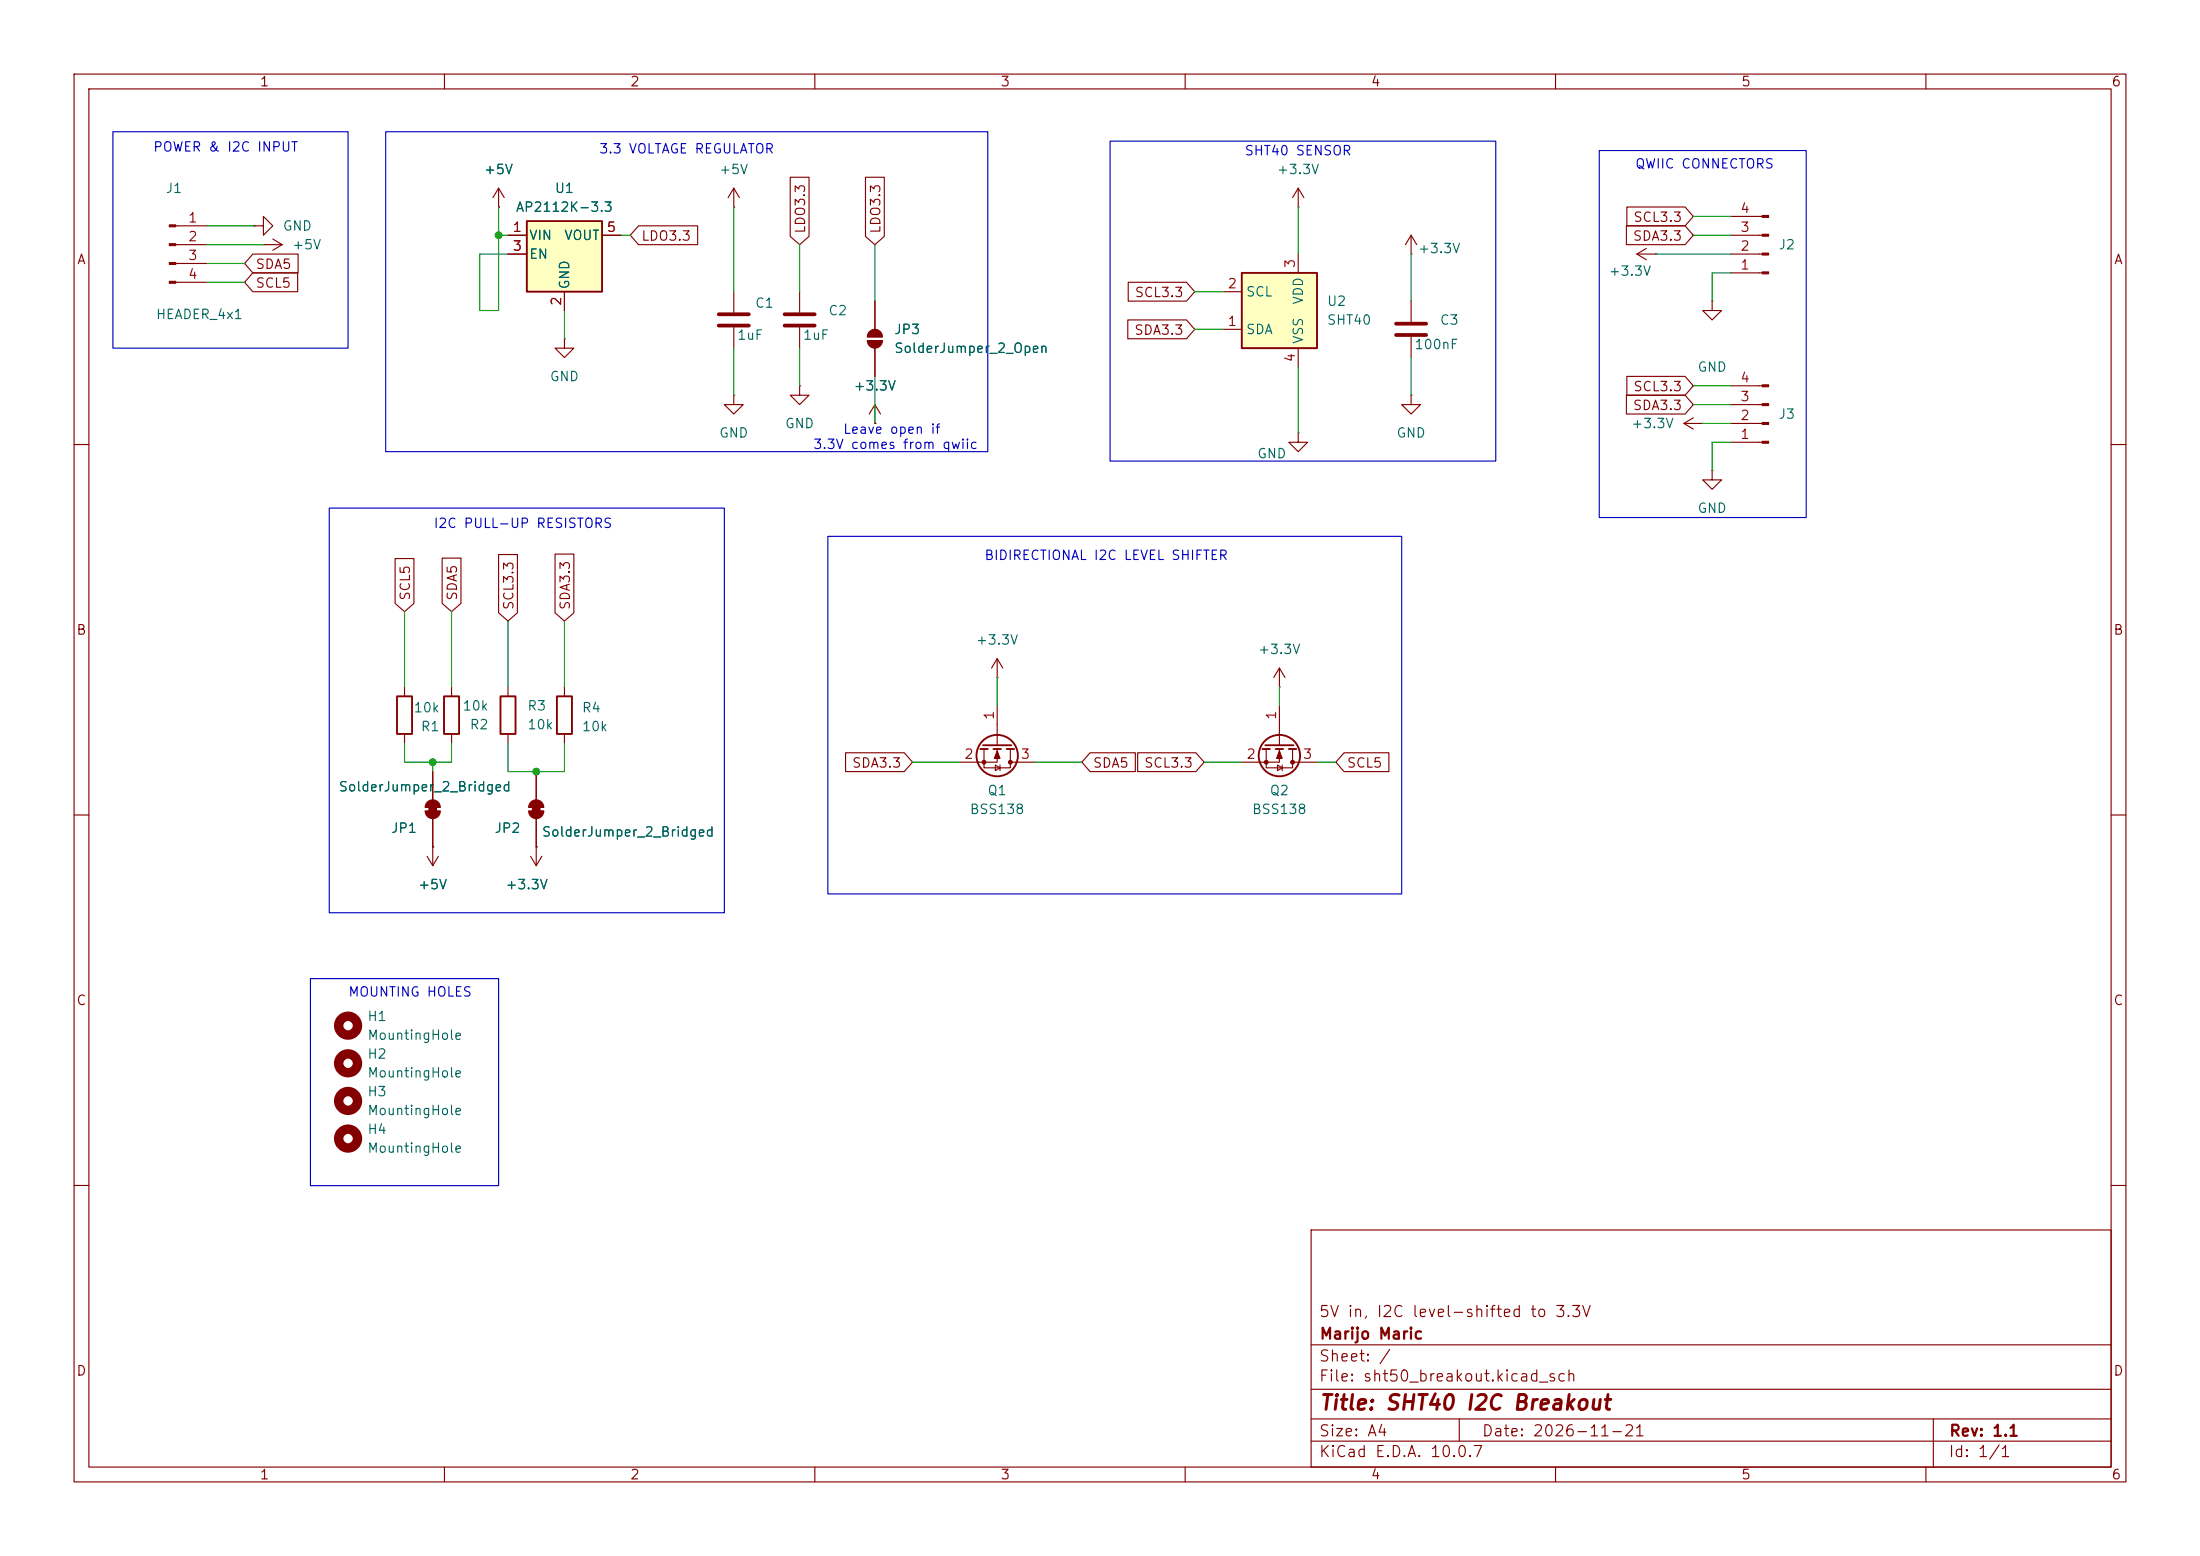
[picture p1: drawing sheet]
<svg xmlns="http://www.w3.org/2000/svg" width="297mm" height="210mm" viewBox="0 0 297 210" stroke-linecap="round" stroke-linejoin="round" font-family="sans-serif">
<g fill="none" stroke="#840000" stroke-width=".15">
<path d="M10 10h277v190h-277zM12 12h273v186h-273zM60 10v2M110 10v2M160 10v2M210 10v2M260 10v2M23.7 33h4.2M23.7 30.5h4.2M23.7 35.6h4.2M23.7 38.1h4.2M34.3 30.5h1.3v-1.3l1.2 1.3-1.2 1.3v-1.3"/>
<path d="M34.3 30.5h.1M35.6 33h.1M35.6 33h2.5M36.8 32.3l1.3 .7M38.1 33l-1.3 .8M67.3 27.9h.1M67.3 25.4l-.8 1.3M67.3 25.4l.8 1.3M67.3 25.4v2.5M99.1 27.9h.1M99.1 25.4l-.8 1.3M99.1 25.4l.7 1.3"/>
<path d="M99.1 25.4v2.5M175.3 27.9h.1M175.3 25.4l-.8 1.3M175.3 25.4l.7 1.3M175.3 25.4v2.5M190.5 34.3h.1M190.5 31.8l-.8 1.2M190.5 31.8l.8 1.2M190.5 31.8v2.5M76.2 45.7v1.3h1.3l-1.3 1.3-1.3-1.3h1.3M76.2 45.7h.1M99.1 53.3v1.3h1.2l-1.2 1.3-1.3-1.3h1.3"/>
<path d="M99.1 53.3h.1M107.9 52.1v1.2h1.3l-1.3 1.3-1.2-1.3h1.2M107.9 52.1h.1M117.1 46h2M117.1 45.5h2M118.1 57.2h.1M118.1 54.6l-.8 1.3M118.1 54.6l.8 1.3M118.1 40.6v3.9M118.1 47v3.8M118.1 54.6v2.6M231.1 40.6v1.3h1.3l-1.3 1.3-1.2-1.3h1.2"/>
<path d="M231.1 40.6h.1M233.7 59.7h4.2M233.7 57.2h4.2M233.7 54.6h4.2M233.7 52.1h4.2M10 60h2M285 60h2M134.6 91.4h.1M134.6 88.9l-.7 1.3M134.6 88.9l.8 1.3M134.6 88.9v2.5M10 110h2"/>
<path d="M285 110h2M10 160h2M177 166h108v32h-108zM285 160h2M60 198v2M110 198v2M160 198v2M177 194.5h108M177 191.5h108M177 187.5h108M177 181.5h108M197 191.5v3"/>
<path d="M210 198v2M260 198v2M261 191.5v6.5"/>
</g>
<g fill="#840000" stroke="#840000" stroke-width=".15">
<path d="M22.9 30.4h.8v.2h-.8z"/>
<path d="M22.9 32.9h.8v.2h-.8z"/>
<path d="M22.9 35.4h.8v.3h-.8z"/>
<path d="M22.9 38h.8v.2h-.8z"/>
<path d="M237.9 59.6h.9v.2h-.9z"/>
<path d="M237.9 57h.9v.3h-.9z"/>
<path d="M237.9 54.5h.9v.2h-.9z"/>
<path d="M237.9 51.9h.9v.3h-.9z"/>
<path d="M117.1 46h2a1.02 1.02 0 0 1-1 1 1.02 1.02 0 0 1-1-1z"/>
<path d="M117.4 44.8a1.02 1.02 0 0 1 1.1-.3 1.02 1.02 0 0 1 .6 1h-2l.1-.5z"/>
</g>
<path d="M71.1 29.8h10.2v9.6h-10.2z" fill="#ffffc2"/>
<g fill="none" stroke="#840000" stroke-width=".25">
<path d="M71.1 29.8h10.2v9.6h-10.2zM132.3 101.1h1M132.7 100.6h3.8M134.1 101.1h1M135.9 101.1h1"/>
<circle cx="134.6" cy="102" r="2.79"/>
</g>
<g fill="none" stroke="#840000" stroke-width=".15">
<path d="M68.6 31.8h2.5M68.6 34.3h2.5M76.2 39.4v2.5M81.3 31.8h2.5M190.5 53.3v1.3h1.3l-1.3 1.3-1.3-1.3h1.3M190.5 53.3h.1M190.5 40.6v2.8M190.5 45.5v2.8M134.6 95.3v5.3M172.7 92.7h.1M172.7 90.2l-.7 1.2M172.7 90.2l.8 1.2"/>
<path d="M172.7 90.2v2.5M132.8 101.1v2.5h3.6v-2.5M134.4 103.3l.6 .3-.6 .4zM134.6 101.1v1.8h-5.1M135 103.3v.7M136.4 102.9h3.3"/>
</g>
<g fill="#840000" stroke="#840000" stroke-width=".15">
<path d="M134.6 101.3l.4 1.1h-.8z"/>
<circle cx="136.4" cy="102.9" r=".25"/>
<circle cx="132.8" cy="102.9" r=".25"/>
</g>
<path d="M188.5 43.7h4M188.5 45.2h4" fill="none" stroke="#840000" stroke-width=".51"/>
<path d="M167.6 36.8h10.2v10.2h-10.2z" fill="#ffffc2"/>
<g fill="none" stroke="#840000" stroke-width=".25">
<path d="M167.6 36.8h10.2v10.2h-10.2zM53.6 94h2v5.1h-2zM59.9 94h2.1v5.1h-2.1zM67.6 94h2v5.1h-2zM75.2 94h2v5.1h-2zM170.4 101.1h1M170.8 100.6h3.8M172.2 101.1h1M174 101.1h1"/>
<circle cx="172.7" cy="102" r="2.79"/>
</g>
<g fill="none" stroke="#840000" stroke-width=".15">
<path d="M34.1 36.8h6.1v2.6h-6.1l-1.1-1.3zM34.1 34.3h6.1v2.5h-6.1l-1.1-1.2zM67.3 27.9h.1M68.6 34.3h2.5M68.6 31.8h2.5M76.2 39.4v2.5M81.3 31.8h2.5M86.2 30.5h8v2.5h-8l-1.1-1.2zM99.1 39.4v2.8M106.7 23.9h2.5v8l-1.3 1.1-1.2-1.1zM107.9 39.4v2.8M116.8 23.9h2.6v8l-1.3 1.1-1.3-1.1z"/>
<path d="M152.3 38.1h7.9l1.1 1.3-1.1 1.2h-7.9zM165.1 39.4h2.5M175.3 34.3v2.5M219.6 30.5h7.9l1.1 1.3-1.1 1.2h-7.9zM219.6 27.9h7.9l1.1 1.3-1.1 1.3h-7.9zM221 34.3h2.5M221 34.3l1.2 .8M222.2 33.5l-1.2 .8M223.5 34.3h.1M233.7 36.8h4.2M233.7 34.3h4.2M233.7 31.8h4.2"/>
<path d="M233.7 29.2h4.2M99.1 44.2v2.8M107.9 44.2v2.8M118.1 57.2h.1M118.1 40.6v3.9M118.1 47v3.8M152.3 43.2h7.9l1.1 1.3-1.1 1.2h-7.9zM165.1 44.5h2.5M175.3 58.4v1.3h1.2l-1.2 1.3-1.3-1.3h1.3M175.3 58.4h.1M175.3 47v2.5M219.6 53.3h7.9l1.1 1.3-1.1 1.3h-7.9z"/>
<path d="M219.6 50.8h7.9l1.1 1.3-1.1 1.2h-7.9zM227.3 57.2l1.3 .7M227.3 57.2h2.6M228.6 56.4l-1.3 .8M229.9 57.2h.1M53.3 75.4h2.6v6l-1.3 1.2-1.3-1.2zM59.7 75.3h2.5v6.1l-1.2 1.2-1.3-1.2zM67.3 74.8h2.6v7.9l-1.3 1.1-1.3-1.1zM74.9 74.8h2.6v7.9l-1.3 1.1-1.3-1.1zM231.1 63.5v1.3h1.3l-1.3 1.2-1.2-1.2h1.2M231.1 63.5h.1M54.6 92.7v1.3"/>
<path d="M54.6 99.1v1.2M61 92.7v1.3M61 99.1v1.2M68.6 92.7v1.3M68.6 99.1v1.2M76.2 92.7v1.3M76.2 99.1v1.2M172.7 95.3v5.3M57.4 109h2M57.4 109.5h2M57.7 115.6l.7 1.2M58.4 114.3h.1"/>
<path d="M58.4 104.1v3.9M58.4 110.5v6.3M59.2 115.6l-.8 1.2M71.4 109h2M71.4 109.5h2M71.6 115.6l.8 1.2M72.4 114.3h.1M72.4 104.1v3.9M72.4 110.5v6.3M73.2 115.6l-.8 1.2M114.2 101.6h7.9l1.1 1.3-1.1 1.2h-7.9zM147.2 101.6h6.1v2.5h-6.1l-1.2-1.2z"/>
<path d="M153.6 101.6h7.8l1.2 1.3-1.2 1.2h-7.8zM170.9 101.1v2.5h3.6v-2.5M172.5 103.3l.6 .3-.6 .4zM172.7 101.1v1.8h-5.1M173.1 103.3v.7M174.5 102.9h3.3M181.5 101.6h6v2.5h-6l-1.2-1.2z"/>
</g>
<path d="M97 42.4h4.1M97 43.9h4.1M105.9 42.4h4.1M105.9 43.9h4.1" fill="none" stroke="#840000" stroke-width=".51"/>
<g fill="#840000" stroke="#840000" stroke-width=".15">
<path d="M172.7 101.3l.4 1.1h-.8z"/>
<path d="M237.9 36.7h.9v.3h-.9z"/>
<path d="M237.9 34.2h.9v.2h-.9z"/>
<path d="M237.9 31.6h.9v.3h-.9z"/>
<path d="M237.9 29.1h.9v.2h-.9z"/>
<path d="M57.9 108.7h1v1h-1z"/>
<path d="M57.7 108.3a1.02 1.02 0 0 1 1.1-.3 1.02 1.02 0 0 1 .6 1h-2l.1-.5z"/>
<path d="M57.4 109.5h2a1.02 1.02 0 0 1-1 1 1.02 1.02 0 0 1-1-1z"/>
<path d="M71.9 108.7h1v1h-1z"/>
<path d="M71.7 108.3a1.02 1.02 0 0 1 1.1-.3 1.02 1.02 0 0 1 .6 1h-2l.1-.5z"/>
<path d="M71.4 109.5h2a1.02 1.02 0 0 1-1 1 1.02 1.02 0 0 1-1-1z"/>
<circle cx="174.5" cy="102.9" r=".25"/>
<circle cx="170.9" cy="102.9" r=".25"/>
</g>
<g fill="none" stroke="#840000" stroke-width="1.3">
<circle cx="47" cy="138.4" r="1.27"/>
<circle cx="47" cy="148.6" r="1.27"/>
<circle cx="47" cy="153.7" r="1.27"/>
<circle cx="47" cy="143.5" r="1.27"/>
</g>
<g fill="none" stroke="#009600" stroke-width=".15">
<path d="M27.9 30.5h6.4M27.9 35.6h5.1M27.9 33h7.7M27.9 38.1h5.1M67.3 31.8h1.3M67.3 27.9v14h-2.5v-7.6h3.8M83.8 31.8h1.3M99.1 27.9v11.5M107.9 33v6.4M118.1 33v7.6M161.3 39.4h3.8M175.3 27.9v6.4"/>
<path d="M190.5 34.3v6.3M223.5 34.3h10.2M228.6 31.8h5.1M228.6 29.2h5.1M233.7 36.8h-2.6v3.8M76.2 41.9v3.8M99.1 47v6.3M107.9 47v5.1M118.1 50.8v6.4M161.3 44.5h3.8M175.3 49.5v8.9M190.5 48.3v5"/>
<path d="M228.6 52.1h5.1M228.6 54.6h5.1M229.9 57.2h3.8M233.7 59.7h-2.6v3.8M54.6 82.6v10.1M61 82.6v10.1M68.6 83.8v8.9M76.2 83.8v8.9M134.6 91.4v3.9M172.7 92.7v2.6M54.6 100.3v2.6h6.4v-2.6M58.4 102.9v1.2"/>
<path d="M68.6 100.3v3.8h7.6v-3.8M123.2 102.9h6.3M139.7 102.9h6.3M162.6 102.9h5M177.8 102.9h2.5"/>
</g>
<path d="M15.2 17.8h31.8v29.2h-31.8zM52.1 17.8h81.2v43.2h-81.2zM149.9 19.1h52v43.1h-52zM215.9 20.3h27.9v49.6h-27.9zM44.4 68.6h53.4v54.6h-53.4zM111.8 72.4h77.4v48.3h-77.4zM41.9 132.1h25.4v27.9h-25.4z" fill="none" stroke="#0000c2" stroke-width=".15"/>
<g fill="#009600" stroke="#009600" stroke-width=".14">
<circle cx="67.3" cy="31.8" r=".46"/>
<circle cx="72.4" cy="104.1" r=".46"/>
<circle cx="58.4" cy="102.9" r=".46"/>
</g>
<text font-size="2" fill="#840000" x="178" y="190.8">Title: SHT40 I2C Breakout</text>
<g font-size="1.5" fill="#840000">
<text x="178" y="178.1">5V in, I2C level-shifted to 3.3V</text>
<text x="178" y="184.1">Sheet: /</text>
<text x="178" y="181.1">Marijo Maric</text>
<text x="178" y="186.8">File: sht50_breakout.kicad_sch</text>
<text x="178" y="197">KiCad E.D.A. 10.0.7</text>
<text x="178" y="194.2">Size: A4</text>
<text x="200" y="194.2">Date: 2026-11-21</text>
<text x="263" y="197">Id: 1/1</text>
<text x="263" y="194.2">Rev: 1.1</text>
</g>
<g font-size="1.3" fill="#840000">
<text x="35" y="12">1</text>
<text x="85" y="12">2</text>
<text x="135" y="12">3</text>
<text x="185" y="12">4</text>
<text x="235" y="12">5</text>
<text x="285" y="12">6</text>
<text x="10.3" y="36">A</text>
<text x="86.5" y="32.8">LDO3.3</text>
<text x="109" y="31.6" transform="rotate(-90 109 31.6)">LDO3.3</text>
<text x="119.2" y="31.6" transform="rotate(-90 119.2 31.6)">LDO3.3</text>
<text x="220.4" y="32.8">SDA3.3</text>
<text x="220.4" y="30.3">SCL3.3</text>
<text x="285.3" y="36">A</text>
<text x="34.4" y="39.2">SCL5</text>
<text x="34.4" y="36.6">SDA5</text>
<text x="153.1" y="40.4">SCL3.3</text>
<text x="153" y="45.5">SDA3.3</text>
<text x="220.4" y="53.1">SCL3.3</text>
<text x="220.4" y="55.7">SDA3.3</text>
<text x="55.7" y="81.1" transform="rotate(-90 55.7 81.1)">SCL5</text>
<text x="62" y="81.1" transform="rotate(-90 62 81.1)">SDA5</text>
<text x="69.6" y="82.4" transform="rotate(-90 69.6 82.4)">SCL3.3</text>
<text x="77.3" y="82.4" transform="rotate(-90 77.3 82.4)">SDA3.3</text>
<text x="10.2" y="86">B</text>
<text x="285.2" y="86">B</text>
<text x="114.9" y="103.9">SDA3.3</text>
<text x="147.5" y="103.9">SDA5</text>
<text x="154.4" y="103.9">SCL3.3</text>
<text x="181.7" y="103.9">SCL5</text>
<text x="10.2" y="136">C</text>
<text x="285.2" y="136">C</text>
<text x="10.2" y="186">D</text>
<text x="285.2" y="186">D</text>
<text x="35" y="200">1</text>
<text x="85" y="200">2</text>
<text x="135" y="200">3</text>
<text x="185" y="200">4</text>
<text x="235" y="200">5</text>
<text x="285" y="200">6</text>
</g>
<g font-size="1.3" fill="#0000c2">
<text x="20.6" y="20.8">POWER &amp; I2C INPUT</text>
<text x="80.8" y="21">3.3 VOLTAGE REGULATOR</text>
<text x="167.9" y="21.3">SHT40 SENSOR</text>
<text x="220.7" y="23.1">QWIIC CONNECTORS</text>
<text x="113.7" y="58.9">Leave open if</text>
<text x="109.7" y="60.9">3.3V comes from qwiic</text>
<text x="58.5" y="71.6">I2C PULL-UP RESISTORS</text>
<text x="132.8" y="75.9">BIDIRECTIONAL I2C LEVEL SHIFTER</text>
<text x="46.9" y="134.8">MOUNTING HOLES</text>
</g>
<g font-size="1.3" fill="#006464">
<text x="65.2" y="23.8">+5V</text>
<text x="97" y="23.8">+5V</text>
<text x="172.3" y="23.8">+3.3V</text>
<text x="22.3" y="26.4">J1</text>
<text x="69.5" y="28.9">AP2112K-3.3</text>
<text x="74.8" y="26.4">U1</text>
<text x="38.1" y="31.4">GND</text>
<text x="39.4" y="34">+5V</text>
<text x="71.3" y="32.7">VIN</text>
<text x="71.3" y="35.3">EN</text>
<text x="76.1" y="32.7">VOUT</text>
<text x="191.3" y="34.5">+3.3V</text>
<text x="240" y="34">J2</text>
<text x="77.2" y="39.1" transform="rotate(-90 77.2 39.1)">GND</text>
<text x="101.8" y="41.9">C1</text>
<text x="168.1" y="40.3">SCL</text>
<text x="176.2" y="41.2" transform="rotate(-90 176.2 41.2)">VDD</text>
<text x="179.1" y="41.6">U2</text>
<text x="217.1" y="37.5">+3.3V</text>
<text x="21" y="43.4">HEADER_4x1</text>
<text x="99.4" y="46.2">1uF</text>
<text x="108.3" y="46.2">1uF</text>
<text x="111.7" y="42.9">C2</text>
<text x="120.6" y="45.4">JP3</text>
<text x="120.6" y="48">SolderJumper_2_Open</text>
<text x="168.1" y="45.4">SDA</text>
<text x="176.2" y="46.5" transform="rotate(-90 176.2 46.5)">VSS</text>
<text x="179.1" y="44.1">SHT40</text>
<text x="190.9" y="47.4">100nF</text>
<text x="194.3" y="44.1">C3</text>
<text x="74.1" y="51.8">GND</text>
<text x="115.1" y="53">+3.3V</text>
<text x="229.1" y="50.5">GND</text>
<text x="97" y="59.4">GND</text>
<text x="105.9" y="58.1">GND</text>
<text x="188.4" y="59.4">GND</text>
<text x="220.1" y="58.1">+3.3V</text>
<text x="240" y="56.8">J3</text>
<text x="169.6" y="62.2">GND</text>
<text x="229.1" y="69.5">GND</text>
<text x="131.7" y="87.3">+3.3V</text>
<text x="169.8" y="88.6">+3.3V</text>
<text x="55.8" y="96.5">10k</text>
<text x="56.7" y="99">R1</text>
<text x="62.4" y="96.2">10k</text>
<text x="63.3" y="98.8">R2</text>
<text x="71.1" y="96.2">R3</text>
<text x="71.1" y="98.8">10k</text>
<text x="78.5" y="96.5">R4</text>
<text x="78.5" y="99">10k</text>
<text x="45.6" y="107.1">SolderJumper_2_Bridged</text>
<text x="133.2" y="107.6">Q1</text>
<text x="171.3" y="107.6">Q2</text>
<text x="52.7" y="112.7">JP1</text>
<text x="66.7" y="112.7">JP2</text>
<text x="73.1" y="113.2">SolderJumper_2_Bridged</text>
<text x="130.8" y="110.2">BSS138</text>
<text x="168.9" y="110.2">BSS138</text>
<text x="56.4" y="120.3">+5V</text>
<text x="68.2" y="120.3">+3.3V</text>
<text x="49.5" y="143.2">H2</text>
<text x="49.5" y="138.1">H1</text>
<text x="49.5" y="140.7">MountingHole</text>
<text x="49.5" y="145.7">MountingHole</text>
<text x="49.5" y="148.3">H3</text>
<text x="49.5" y="150.8">MountingHole</text>
<text x="49.5" y="153.4">H4</text>
<text x="49.5" y="155.9">MountingHole</text>
</g>
<g font-size="1.3" fill="#a90000">
<text x="234.9" y="29.1">4</text>
<text x="25.3" y="30.3">1</text>
<text x="25.3" y="32.9">2</text>
<text x="25.3" y="35.4">3</text>
<text x="69.1" y="31.6">1</text>
<text x="69.1" y="34.2">3</text>
<text x="81.8" y="31.6">5</text>
<text x="234.9" y="34.2">2</text>
<text x="234.9" y="31.6">3</text>
<text x="25.3" y="38">4</text>
<text x="76.1" y="41.4" transform="rotate(-90 76.1 41.4)">2</text>
<text x="165.6" y="39.2">2</text>
<text x="175.1" y="36.3" transform="rotate(-90 175.1 36.3)">3</text>
<text x="234.9" y="36.7">1</text>
<text x="165.6" y="44.3">1</text>
<text x="175.1" y="49" transform="rotate(-90 175.1 49)">4</text>
<text x="234.9" y="51.9">4</text>
<text x="234.9" y="59.6">1</text>
<text x="234.9" y="57">2</text>
<text x="234.9" y="54.5">3</text>
<text x="134.5" y="97.3" transform="rotate(-90 134.5 97.3)">1</text>
<text x="172.6" y="97.3" transform="rotate(-90 172.6 97.3)">1</text>
<text x="130.1" y="102.7">2</text>
<text x="137.7" y="102.7">3</text>
<text x="168.2" y="102.7">2</text>
<text x="175.8" y="102.7">3</text>
</g>
</svg>
